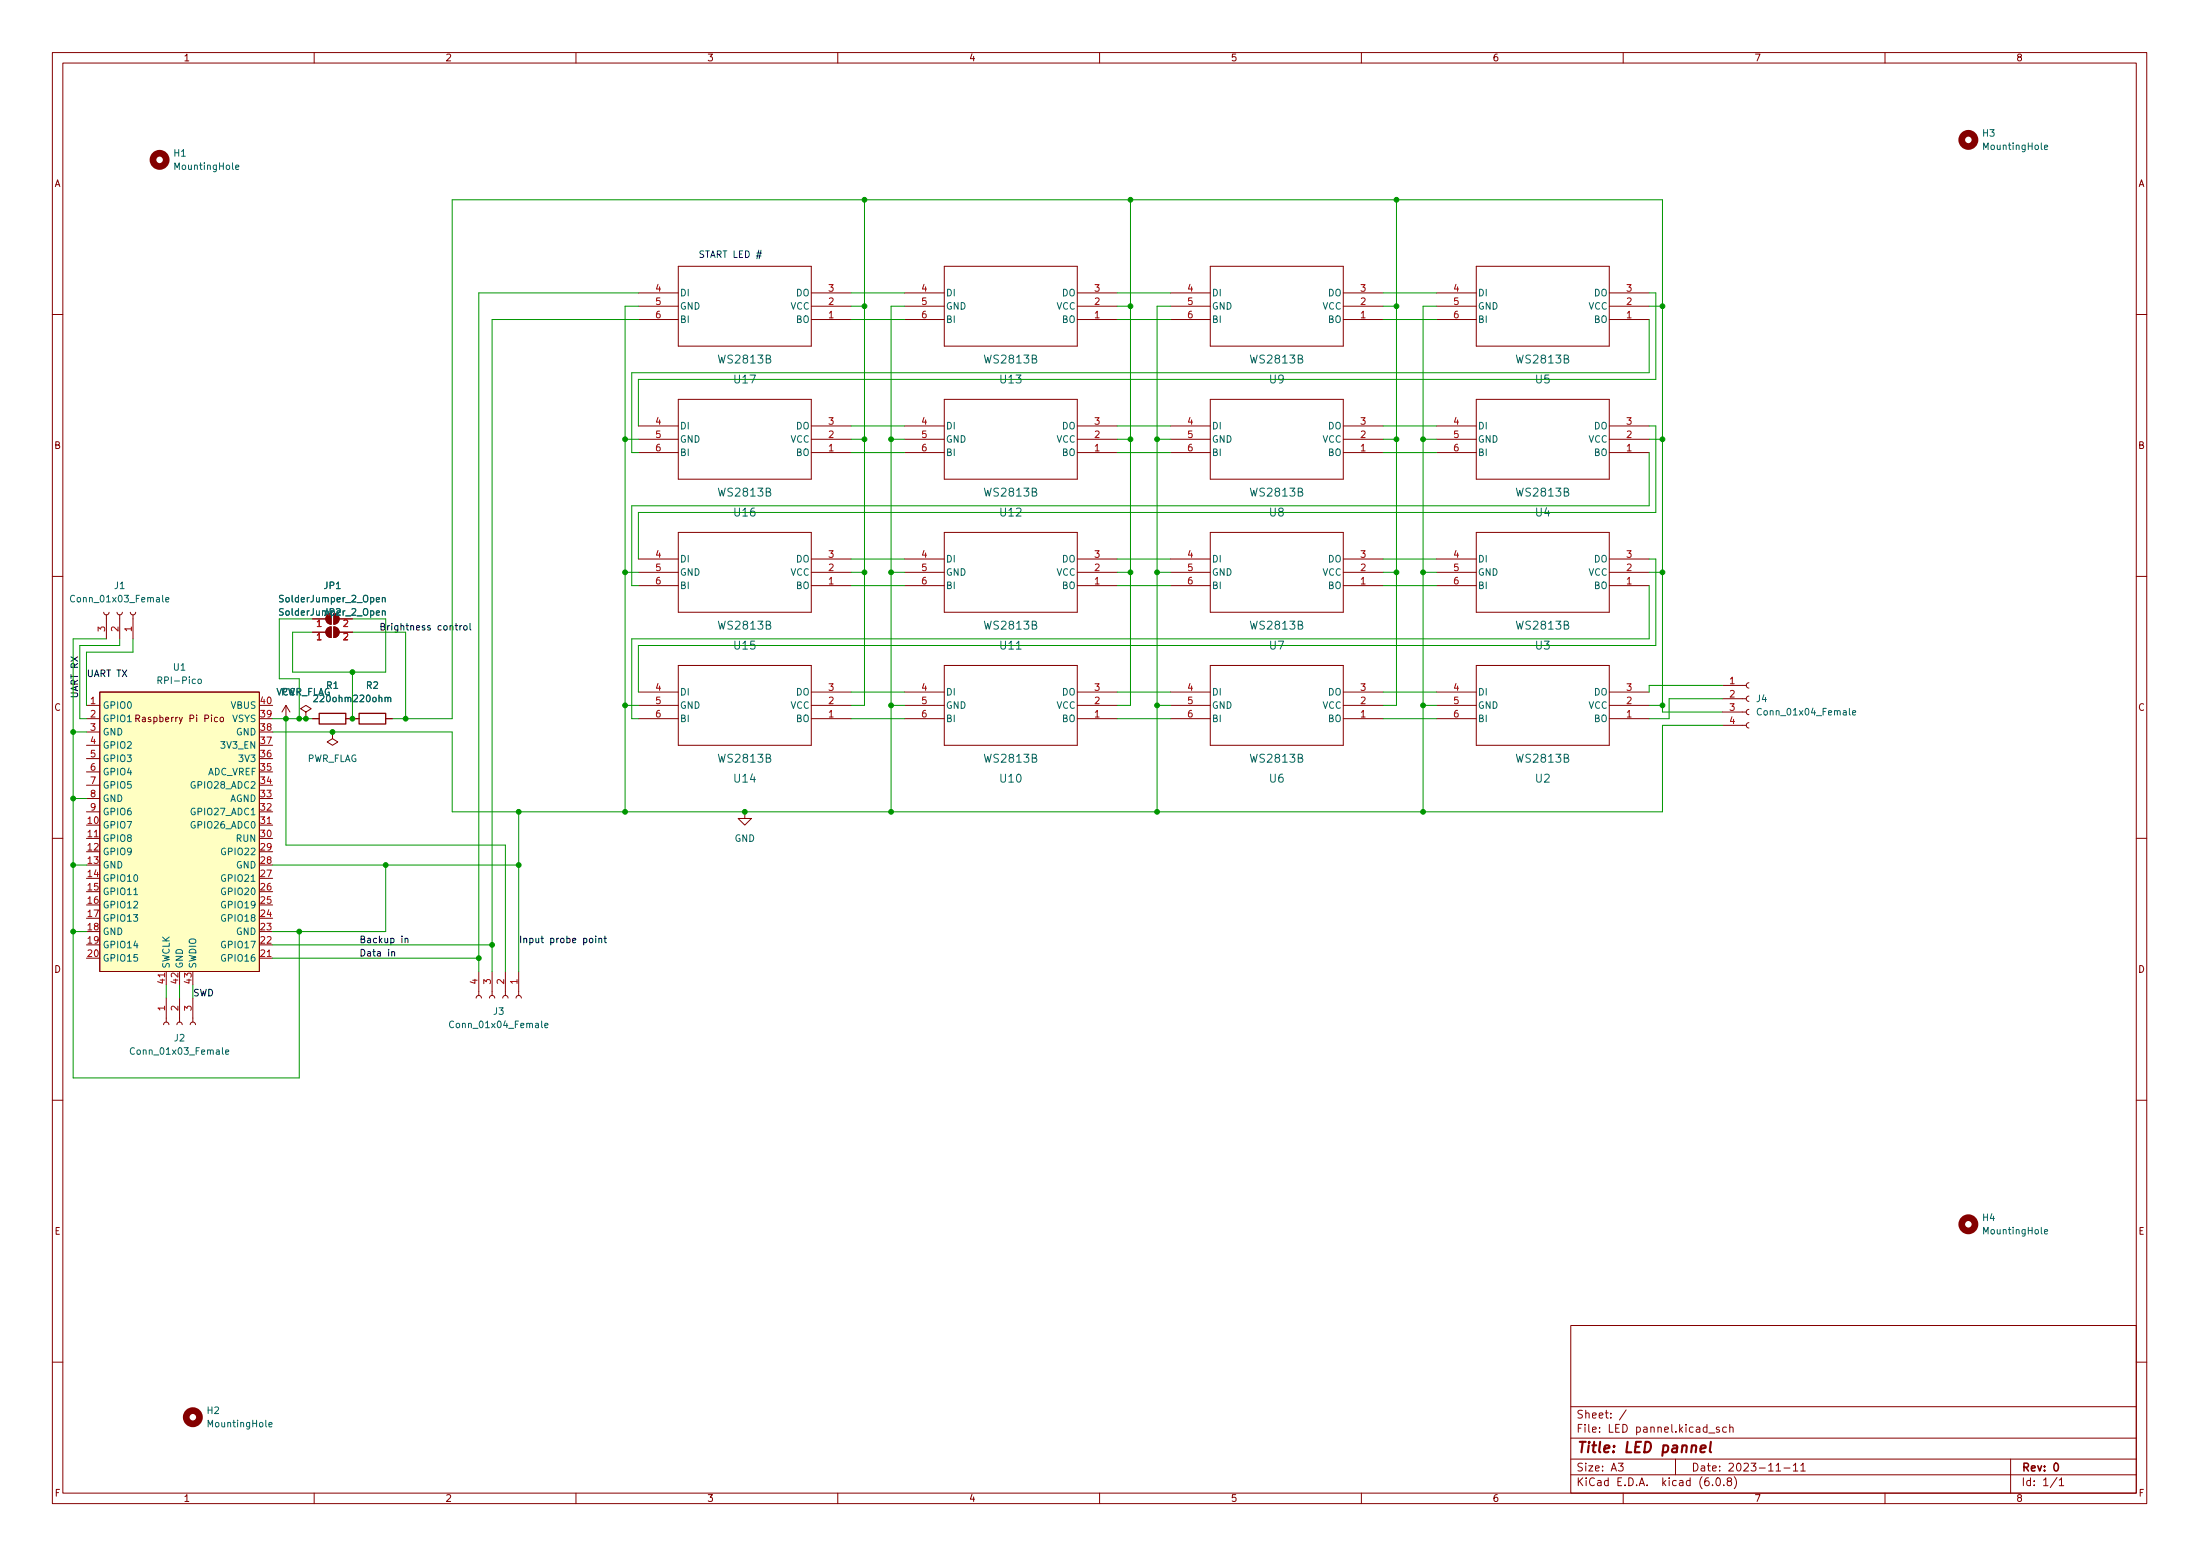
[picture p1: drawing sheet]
<svg xmlns="http://www.w3.org/2000/svg" width="420mm" height="297mm" viewBox="0 0 420 297" stroke-linecap="round" stroke-linejoin="round" font-family="sans-serif">
<g fill="none" stroke="#840000" stroke-width=".19">
<path d="M10 10h400v277h-400zM12 12h396v273h-396zM60 10v2M110 10v2M160 10v2M210 10v2M260 10v2M310 10v2M360 10v2M121.9 58.5h7.6M121.9 55.9h7.6M129.5 50.8h25.4v15.3h-25.4z"/>
<path d="M154.9 58.5h7.7M154.9 55.9h7.7M172.7 58.5h7.6M172.7 55.9h7.6M180.3 50.8h25.4v15.3h-25.4zM205.7 58.5h7.7M205.7 55.9h7.7M223.5 58.5h7.6M223.5 55.9h7.6M231.1 50.8h25.4v15.3h-25.4zM256.5 58.5h7.7M256.5 55.9h7.7"/>
<path d="M274.3 58.5h7.6M274.3 55.9h7.6M281.9 50.8h25.4v15.3h-25.4zM307.3 58.5h7.7M307.3 55.9h7.7M10 60h2M121.9 61h7.6M129.5 76.2h25.4v15.3h-25.4zM154.9 61h7.7M172.7 61h7.6M180.3 76.2h25.4v15.3h-25.4zM205.7 61h7.7"/>
<path d="M223.5 61h7.6M231.1 76.2h25.4v15.3h-25.4zM256.5 61h7.7M274.3 61h7.6M281.9 76.2h25.4v15.3h-25.4zM307.3 61h7.7M408 60h2M121.9 86.4h7.6M121.9 83.9h7.6M121.9 81.3h7.6M154.9 86.4h7.7M154.9 83.9h7.7"/>
<path d="M154.9 81.3h7.7M172.7 86.4h7.6M172.7 83.9h7.6M172.7 81.3h7.6M205.7 86.4h7.7M205.7 83.9h7.7M205.7 81.3h7.7M223.5 86.4h7.6M223.5 83.9h7.6M223.5 81.3h7.6M256.5 86.4h7.7M256.5 83.9h7.7"/>
<path d="M256.5 81.3h7.7M274.3 86.4h7.6M274.3 83.9h7.6M274.3 81.3h7.6M307.3 86.4h7.7M307.3 83.9h7.7M307.3 81.3h7.7M10 110h2M19.8 116.9l.2 .3 .3 .2 .4-.2 .1-.3M20.3 117.4v4.6M22.4 116.9l.1 .3 .4 .2 .3-.2 .2-.3M22.9 117.4v4.6"/>
<path d="M24.9 116.9l.1 .3 .4 .2 .4-.2 .1-.3M25.4 117.4v4.6M62.5 120l.7-.3v2a1.02 1.02 0 0 1-.9-.6 1.02 1.02 0 0 1 .2-1.1zM62.5 117.4l.7-.3v2.1a1.02 1.02 0 0 1-.9-.7 1.02 1.02 0 0 1 .2-1.1zM63.8 119.7a1.02 1.02 0 0 1 1 1 1.02 1.02 0 0 1-1 1zM63.8 117.1a1.02 1.02 0 0 1 1 1 1.02 1.02 0 0 1-1 1.1zM121.9 111.8h7.6M121.9 109.3h7.6M121.9 106.7h7.6M129.5 101.6h25.4v15.3h-25.4zM154.9 111.8h7.7M154.9 109.3h7.7"/>
<path d="M154.9 106.7h7.7M172.7 111.8h7.6M172.7 109.3h7.6M172.7 106.7h7.6M180.3 101.6h25.4v15.3h-25.4zM205.7 111.8h7.7M205.7 109.3h7.7M205.7 106.7h7.7M223.5 111.8h7.6M223.5 109.3h7.6M223.5 106.7h7.6M231.1 101.6h25.4v15.3h-25.4z"/>
<path d="M256.5 111.8h7.7M256.5 109.3h7.7M256.5 106.7h7.7M274.3 111.8h7.6M274.3 109.3h7.6M274.3 106.7h7.6M281.9 101.6h25.4v15.3h-25.4zM307.3 111.8h7.7M307.3 109.3h7.7M307.3 106.7h7.7M408 110h2M16.5 137.2h2.5"/>
<path d="M16.5 134.7h2.5M16.5 139.7h2.5M19 132.1h30.5v53.4h-30.5zM25.9 137.2l.6-.1 .2-.2-.1-.3-.7-.1v1.3M26.2 137.2l.5 .6M41.5 137l-.3-.1-.3 .3 .2 .5h.4M42.2 137l.3-.1 .2 .3v.3l-.2 .3-.3-.1-.2-.2zM54.6 134.7l-.8 1.2M54.6 134.7v2.5M54.6 134.7l.8 1.2M58.4 135.9l1-.6-1-.6-1 .6 1 .6v1.3M58.4 137.2h.1"/>
<path d="M59.7 120.7h2.5M59.7 137.2h1.3M63.5 139.7v1.3l1 .6-1 .7-1-.7 1-.6M63.5 139.7h.1M64.8 120.7h2.5M66 137.2h2.6M73.7 137.2h1.2M121.9 137.2h7.6M121.9 134.7h7.6M121.9 132.1h7.6M129.5 127h25.4v15.3h-25.4zM154.9 137.2h7.7"/>
<path d="M154.9 134.7h7.7M154.9 132.1h7.7M172.7 137.2h7.6M172.7 134.7h7.6M172.7 132.1h7.6M180.3 127h25.4v15.3h-25.4zM205.7 137.2h7.7M205.7 134.7h7.7M205.7 132.1h7.7M223.5 137.2h7.6M223.5 134.7h7.6M223.5 132.1h7.6"/>
<path d="M231.1 127h25.4v15.3h-25.4zM256.5 137.2h7.7M256.5 134.7h7.7M256.5 132.1h7.7M274.3 137.2h7.6M274.3 134.7h7.6M274.3 132.1h7.6M281.9 127h25.4v15.3h-25.4zM307.3 137.2h7.7M307.3 134.7h7.7M307.3 132.1h7.7M328.9 138.5h4.6"/>
<path d="M328.9 135.9h4.6M328.9 133.4h4.6M328.9 130.8h4.6M334 138l-.4 .1-.1 .4 .2 .3 .3 .2M334 135.4l-.4 .2-.1 .3 .2 .4 .3 .1M334 132.9l-.4 .1-.1 .4 .2 .3 .3 .2M334 130.3l-.4 .2-.1 .3 .2 .4 .3 .2M16.5 142.3h2.5M16.5 144.8h2.5M16.5 147.4h2.5M16.5 149.9h2.5M16.5 152.4h2.5"/>
<path d="M16.5 155h2.5M49.5 157.5h2.6M142.2 155v1.2h1.3l-1.3 1.3-1.2-1.3h1.2M10 160h2M16.5 160.1h2.5M408 160h2M31.2 195.6l.2-.3 .3-.2 .4 .2 .2 .3M31.7 185.5v2.5M31.7 190.5v4.6M33.8 195.6l.1-.3 .4-.2 .3 .2 .2 .3M34.3 190.5v4.6M36.3 195.6l.2-.3 .3-.2 .4 .2 .1 .3"/>
<path d="M36.8 190.5v4.6M49.5 182.9h2.6M90.9 190.5l.2-.3 .3-.2 .4 .2 .1 .3M91.4 185.5v4.5M93.5 190.5l.1-.3 .4-.2 .3 .2 .2 .3M94 185.5v4.5M96 190.5l.2-.3 .3-.2 .4 .2 .1 .3M96.5 185.5v4.5M98.6 190.5l.1-.3 .4-.2 .3 .2 .2 .3M99.1 185.5v4.5M10 210h2M408 210h2"/>
<path d="M300 253h108v32h-108zM10 260h2M300 278.5h108M300 274.5h108M300 268.5h108M309.1 279.3h.9l-.5 .6 .4 .1v.7l-.2 .1-.6-.1M310.6 269.1l-1.3 2M320 278.5v3M326.4 273.6h1.1M328.4 272.5l-.4-.1-.2 .2 .1 .2 .5 .2v.3h-.6M329.7 272.5l-.4-.1-.3 .3 .1 .6h.6M330.3 272.6l.3-.2 .3 .1 .1 .9"/>
<path d="M330.3 271.9v1.5M339.2 279.7l.4-.4v1.5M342.5 279.7l.4-.4v1.5M343.9 279.7l.5-.4v1.5M384 278.5v6.5M408 260h2M60 285v2M110 285v2M160 285v2M210 285v2M260 285v2M300 281.5h108"/>
<path d="M310 285v2M327.1 283.5v.1M327.9 282.2l.2-.1a.8 .8 0 0 1 .5 .8 .8 .8 0 0 1-.5 .7 1 1 0 0 1-.2-1.4zM329.2 283.5v.1M330.1 282.8l-.2-.3v-.2l.2-.2 .5 .1 .1 .2-.1 .2-.6 .2-.1 .2v.5l.2 .1h.3l.3-.3-.1-.4-.2-.1M331.2 281.9a1.72 1.72 0 0 1 0 2.3M339.2 280.8h.9M340.7 280.2h1.2M342.5 280.8h.9M343.9 280.8h.9M360 285v2M392.9 282l-1.3 2"/>
<path d="M393.3 282.5l.4-.4v1.5M393.3 283.6h.8"/>
</g>
<path d="M392.4 279.5l.2-.2a.8 .8 0 0 1 .5 .8 .8 .8 0 0 1-.5 .7l-.2-.1-.1-.5z" fill="none" stroke="#840000" stroke-width=".3"/>
<path d="M324.8 276.6l.9-.2v-.4l-.6-.1-.3 .3v.9h.8M326.7 275.2l-.2 1.8 .3 .2" fill="none" stroke="#840000" stroke-width=".4"/>
<g fill="#840000" stroke="#840000" stroke-width=".19">
<path d="M62.5 120l.7-.3v2a1.02 1.02 0 0 1-.9-.6 1.02 1.02 0 0 1 .2-1.1z"/>
<path d="M63.8 119.7a1.02 1.02 0 0 1 1 1 1.02 1.02 0 0 1-1 1z"/>
<path d="M62.5 117.4l.7-.3v2.1a1.02 1.02 0 0 1-.9-.7 1.02 1.02 0 0 1 .2-1.1z"/>
<path d="M63.8 117.1a1.02 1.02 0 0 1 1 1 1.02 1.02 0 0 1-1 1.1z"/>
</g>
<g fill="none" stroke="#006464" stroke-width=".19">
<path d="M45 31.9l.6-.1v-.2l-.4-.1-.2 .2 .1 .6h.5M390.5 28.1l.6-.1-.1-.2-.4-.1-.1 .2v.6h.5M14.2 113.8a.6 .6 0 0 0-.8 .4 .6 .6 0 0 0 .6 .7l.2-.1M31.7 114.5l.6-.1-.1-.3h-.4l-.1 .1v.7h.5M73 116.7l.2-.1 .3 .1 .1 .8M73 114.2l.2-.1h.3l.1 .8M73 114.1v.8M73 116.6v.9M30.2 129.9l.6-.1 .1-.2-.1-.3-.6-.1v1.3M37.9 129.7l.3-.1 .3 .3v.3l-.3 .3-.3-.1-.1-.2zM336.4 135.4a.6 .6 0 0 0-.9 .4 .6 .6 0 0 0 .6 .7l.3-.1M353.8 136.1l.6-.1-.1-.3h-.3l-.2 .1 .1 .6h.4"/>
<path d="M25.6 170.8h.7M86.6 195a.6 .6 0 0 0-.8 .5 .6 .6 0 0 0 .6 .7l.2-.1M104 195.8l.7-.2-.1-.2-.4-.1-.2 .2 .1 .6h.5M25.7 200.1a.6 .6 0 0 0-.9 .4 .6 .6 0 0 0 .6 .8l.3-.1M43.1 200.8l.6-.1-.1-.2-.3-.1-.2 .2v.6h.5M390.5 235.1l.6-.1-.1-.2-.4-.1-.1 .2v.6h.5M51.4 272l.6-.2-.1-.2-.4-.1-.1 .2v.6h.5"/>
</g>
<g fill="none" stroke="#840000" stroke-width="1.3">
<circle cx="30.5" cy="30.5" r="1.27"/>
<circle cx="375.9" cy="26.7" r="1.27"/>
<circle cx="375.9" cy="233.7" r="1.27"/>
<circle cx="36.8" cy="270.5" r="1.27"/>
</g>
<path d="M61 136.2h5v2h-5zM68.6 136.2h5.1v2h-5.1z" fill="none" stroke="#840000" stroke-width=".25"/>
<path d="M19 132.1h30.5v53.4h-30.5z" fill="#ffffc2" stroke="#ffffc2" stroke-width=".19"/>
<g fill="none" stroke="#0f0f0f" stroke-width=".19">
<path d="M86.9 119.4h.5M87.1 119v1.1l.3 .2M87.8 119.4v.9M88.2 119.4l-.4 .3M88.7 119.5l.3-.1 .2 .3v.3l-.2 .3-.3-.1-.1-.2zM89.8 119v1.1l.1 .2M77.4 179.2l.1-.1 .3 .1 .1 .8M77.4 179.1v.9M112.7 179.2l.3-.1 .2 .3v.3l-.2 .3-.3-.1-.1-.2zM113.8 178.7v.1M113.8 179.1v.9M114.4 179.2l.2-.1 .3 .1v.8"/>
<path d="M114.4 179.1v.9M115.3 179.1h.5M115.5 178.7v1.1l.3 .2M74.8 181.8l.2-.1h.3l.1 .8M74.8 181.7v.8"/>
</g>
<path d="M144.4 48.9h.9M144.6 48.3h.9M145.3 47.8l-.3 1.6" fill="none" stroke="#0000c2" stroke-width=".19"/>
<g fill="none" stroke="#009600" stroke-width=".19">
<path d="M165.1 38.1v96.6h-2.5M215.9 38.1v96.6h-2.5M266.7 38.1v96.6h-2.5M121.9 58.5h-2.5v96.5M121.9 55.9h-30.5v129.6M162.6 58.5h2.5M162.6 55.9h10.1M172.7 58.5h-2.5v96.5M213.4 58.5h2.5M213.4 55.9h10.1M223.5 58.5h-2.5v96.5M264.2 58.5h2.5"/>
<path d="M264.2 55.9h10.1M274.3 58.5h-2.5v96.5M315 55.9h1.2v16.5h-194.3v8.9M315 58.5h2.5M121.9 61h-27.9v124.5M162.6 61h10.1M213.4 61h10.1M264.2 61h10.1M315 61v10.2h-194.4v15.2h1.3M119.4 83.9h2.5M162.6 86.4h10.1M162.6 83.9h2.5"/>
<path d="M162.6 81.3h10.1M170.2 83.9h2.5M213.4 86.4h10.1M213.4 83.9h2.5M213.4 81.3h10.1M221 83.9h2.5M264.2 86.4h10.1M264.2 83.9h2.5M264.2 81.3h10.1M271.8 83.9h2.5M315 83.9h2.5M315 86.4v10.2h-194.4v15.2h1.3"/>
<path d="M315 81.3h1.2v16.5h-194.3v8.9M59.7 118.1h-6.4v11.5h3.8v7.6M67.3 118.1h6.4v10.2h-17.8v-7.6h3.8M119.4 109.3h2.5M162.6 106.7h10.1M162.6 109.3h2.5M162.6 111.8h10.1M170.2 109.3h2.5M213.4 106.7h10.1M213.4 109.3h2.5M213.4 111.8h10.1M221 109.3h2.5"/>
<path d="M264.2 106.7h10.1M264.2 109.3h2.5M264.2 111.8h10.1M271.8 109.3h2.5M315 106.7h1.2v16.5h-194.3v8.9M315 109.3h2.5M315 111.8v10.2h-194.4v15.2h1.3M14 139.7h2.5M20.3 122h-6.3v83.8h43.1v-28M22.9 122v1.2h-7.7v14h1.3M25.4 122v2.5h-8.9v10.2M52.1 137.2h7.6"/>
<path d="M54.6 137.2v24.1h41.9v24.2M67.3 120.7h10.2v16.5M67.3 128.3v8.9M119.4 134.7h2.5M162.6 132.1h10.1M162.6 137.2h10.1M170.2 134.7h2.5M213.4 132.1h10.1M213.4 137.2h10.1M221 134.7h2.5M264.2 132.1h10.1M264.2 137.2h10.1"/>
<path d="M271.8 134.7h2.5M315 134.7h2.5M328.9 138.5h-11.4v16.5h-231.1v-15.3h-34.3M328.9 135.9h-11.4v-97.8h-231.1v99.1h-11.5M328.9 133.4h-10.1v3.8h-3.8M328.9 130.8h-13.9v1.3M14 152.4h2.5M99.1 155v30.5M14 177.8h2.5M14 165.1h2.5M52.1 165.1h47M73.7 165.1v12.7h-21.6"/>
<path d="M31.7 188v2.5M34.3 188v2.5M36.8 188v2.5M52.1 182.9h39.3M52.1 180.4h41.9"/>
</g>
<g fill="#009600" stroke="#009600" stroke-width=".19">
<circle cx="165.1" cy="38.1" r=".46"/>
<circle cx="165.1" cy="58.5" r=".46"/>
<circle cx="119.4" cy="109.3" r=".46"/>
<circle cx="77.5" cy="137.2" r=".46"/>
<circle cx="119.4" cy="83.9" r=".46"/>
<circle cx="165.1" cy="109.3" r=".46"/>
<circle cx="170.2" cy="109.3" r=".46"/>
<circle cx="221" cy="134.7" r=".46"/>
<circle cx="221" cy="155" r=".46"/>
<circle cx="170.2" cy="83.9" r=".46"/>
<circle cx="170.2" cy="134.7" r=".46"/>
<circle cx="266.7" cy="83.9" r=".46"/>
<circle cx="271.8" cy="83.9" r=".46"/>
<circle cx="317.5" cy="109.3" r=".46"/>
<circle cx="317.5" cy="83.9" r=".46"/>
<circle cx="266.7" cy="38.1" r=".46"/>
<circle cx="266.7" cy="58.5" r=".46"/>
<circle cx="317.5" cy="58.5" r=".46"/>
<circle cx="99.1" cy="165.1" r=".46"/>
<circle cx="73.7" cy="165.1" r=".46"/>
<circle cx="57.1" cy="177.8" r=".46"/>
<circle cx="58.4" cy="137.2" r=".46"/>
<circle cx="94" cy="180.4" r=".46"/>
<circle cx="91.4" cy="182.9" r=".46"/>
<circle cx="99.1" cy="155" r=".46"/>
<circle cx="14" cy="139.7" r=".46"/>
<circle cx="14" cy="152.4" r=".46"/>
<circle cx="14" cy="177.8" r=".46"/>
<circle cx="14" cy="165.1" r=".46"/>
<circle cx="57.1" cy="137.2" r=".46"/>
<circle cx="54.6" cy="137.2" r=".46"/>
<circle cx="271.8" cy="155" r=".46"/>
<circle cx="271.8" cy="134.7" r=".46"/>
<circle cx="271.8" cy="109.3" r=".46"/>
<circle cx="266.7" cy="109.3" r=".46"/>
<circle cx="317.5" cy="134.7" r=".46"/>
<circle cx="215.9" cy="58.5" r=".46"/>
<circle cx="215.9" cy="83.9" r=".46"/>
<circle cx="221" cy="83.9" r=".46"/>
<circle cx="221" cy="109.3" r=".46"/>
<circle cx="215.9" cy="109.3" r=".46"/>
<circle cx="165.1" cy="83.9" r=".46"/>
<circle cx="215.9" cy="38.1" r=".46"/>
<circle cx="119.4" cy="155" r=".46"/>
<circle cx="63.5" cy="139.7" r=".46"/>
<circle cx="67.3" cy="128.3" r=".46"/>
<circle cx="67.3" cy="137.2" r=".46"/>
<circle cx="142.2" cy="155" r=".46"/>
<circle cx="170.2" cy="155" r=".46"/>
<circle cx="119.4" cy="134.7" r=".46"/>
</g>
<text font-size="2.8" fill="#840000" x="301" y="277.3">Title: LED pannel</text>
<g font-size="2.1" fill="#006464">
<text x="137.4" y="69.4">WS2813B</text>
<text x="188.2" y="69.4">WS2813B</text>
<text x="239" y="69.4">WS2813B</text>
<text x="289.8" y="69.4">WS2813B</text>
<text x="140.3" y="73.2">U17</text>
<text x="191.1" y="73.2">U13</text>
<text x="242.5" y="73.2">U9</text>
<text x="293.3" y="73.2">U5</text>
<text x="137.4" y="94.8">WS2813B</text>
<text x="188.2" y="94.8">WS2813B</text>
<text x="239" y="94.8">WS2813B</text>
<text x="289.8" y="94.8">WS2813B</text>
<text x="140.3" y="98.6">U16</text>
<text x="191.1" y="98.6">U12</text>
<text x="242.5" y="98.6">U8</text>
<text x="293.3" y="98.6">U4</text>
<text x="137.4" y="120.2">WS2813B</text>
<text x="140.3" y="124">U15</text>
<text x="188.2" y="120.2">WS2813B</text>
<text x="191.1" y="124">U11</text>
<text x="239" y="120.2">WS2813B</text>
<text x="242.5" y="124">U7</text>
<text x="289.8" y="120.2">WS2813B</text>
<text x="293.3" y="124">U3</text>
<text x="137.4" y="145.6">WS2813B</text>
<text x="140.3" y="149.4">U14</text>
<text x="188.2" y="145.6">WS2813B</text>
<text x="191.1" y="149.4">U10</text>
<text x="239" y="145.6">WS2813B</text>
<text x="242.5" y="149.4">U6</text>
<text x="289.8" y="145.6">WS2813B</text>
<text x="293.3" y="149.4">U2</text>
</g>
<g font-size="2.1" fill="#840000">
<text x="301" y="273.5">File: LED pannel.kicad_sch</text>
<text x="301" y="270.8">Sheet: /</text>
<text x="301" y="280.9">Size: A3</text>
<text x="323" y="280.9">Date: 2023-11-11</text>
<text x="386" y="280.9">Rev: 0</text>
<text x="301" y="283.7">KiCad E.D.A. kicad (6.0.8)</text>
<text x="386" y="283.7">Id: 1/1</text>
</g>
<g font-size="1.8" fill="#840000">
<text x="35" y="11.7">1</text>
<text x="85" y="11.7">2</text>
<text x="135" y="11.7">3</text>
<text x="185" y="11.7">4</text>
<text x="235" y="11.7">5</text>
<text x="285" y="11.7">6</text>
<text x="335" y="11.7">7</text>
<text x="385" y="11.7">8</text>
<text x="10.3" y="35.7">A</text>
<text x="408.3" y="35.7">A</text>
<text x="10.3" y="85.7">B</text>
<text x="408.3" y="85.7">B</text>
<text x="10.3" y="135.7">C</text>
<text x="26.7" y="137.8">Raspberry Pi Pico</text>
<text x="408.3" y="135.7">C</text>
<text x="10.3" y="185.7">D</text>
<text x="408.3" y="185.7">D</text>
<text x="10.4" y="235.7">E</text>
<text x="408.4" y="235.7">E</text>
<text x="10.4" y="285.7">F</text>
<text x="35" y="286.7">1</text>
<text x="85" y="286.7">2</text>
<text x="135" y="286.7">3</text>
<text x="185" y="286.7">4</text>
<text x="235" y="286.7">5</text>
<text x="285" y="286.7">6</text>
<text x="335" y="286.7">7</text>
<text x="385" y="286.7">8</text>
<text x="408.4" y="285.7">F</text>
</g>
<g font-size="1.8" fill="#006464">
<text x="33.2" y="29.9">H1</text>
<text x="378.7" y="26.1">H3</text>
<text x="379" y="28.6">MountingHole</text>
<text x="33.6" y="32.4">MountingHole</text>
<text x="129.8" y="56.6">DI</text>
<text x="129.8" y="59.1">GND</text>
<text x="151" y="59.1">VCC</text>
<text x="152" y="56.6">DO</text>
<text x="180.6" y="56.6">DI</text>
<text x="180.6" y="59.1">GND</text>
<text x="201.8" y="59.1">VCC</text>
<text x="202.8" y="56.6">DO</text>
<text x="231.4" y="56.6">DI</text>
<text x="231.4" y="59.1">GND</text>
<text x="252.6" y="59.1">VCC</text>
<text x="253.6" y="56.6">DO</text>
<text x="282.2" y="56.6">DI</text>
<text x="282.2" y="59.1">GND</text>
<text x="303.4" y="59.1">VCC</text>
<text x="304.4" y="56.6">DO</text>
<text x="129.8" y="61.6">BI</text>
<text x="152" y="61.6">BO</text>
<text x="180.6" y="61.6">BI</text>
<text x="202.8" y="61.6">BO</text>
<text x="231.4" y="61.6">BI</text>
<text x="253.6" y="61.6">BO</text>
<text x="282.2" y="61.6">BI</text>
<text x="304.4" y="61.6">BO</text>
<text x="129.8" y="82">DI</text>
<text x="152" y="82">DO</text>
<text x="180.6" y="82">DI</text>
<text x="202.8" y="82">DO</text>
<text x="231.4" y="82">DI</text>
<text x="253.6" y="82">DO</text>
<text x="282.2" y="82">DI</text>
<text x="304.4" y="82">DO</text>
<text x="129.8" y="84.5">GND</text>
<text x="129.8" y="87">BI</text>
<text x="151" y="84.5">VCC</text>
<text x="152" y="87">BO</text>
<text x="180.6" y="84.5">GND</text>
<text x="180.6" y="87">BI</text>
<text x="201.8" y="84.5">VCC</text>
<text x="202.8" y="87">BO</text>
<text x="231.4" y="84.5">GND</text>
<text x="231.4" y="87">BI</text>
<text x="252.6" y="84.5">VCC</text>
<text x="253.6" y="87">BO</text>
<text x="282.2" y="84.5">GND</text>
<text x="282.2" y="87">BI</text>
<text x="303.4" y="84.5">VCC</text>
<text x="304.4" y="87">BO</text>
<text x="129.8" y="107.4">DI</text>
<text x="152" y="107.4">DO</text>
<text x="180.6" y="107.4">DI</text>
<text x="202.8" y="107.4">DO</text>
<text x="231.4" y="107.4">DI</text>
<text x="253.6" y="107.4">DO</text>
<text x="282.2" y="107.4">DI</text>
<text x="304.4" y="107.4">DO</text>
<text x="21.9" y="112.4">J1</text>
<text x="61.9" y="112.4">JP1</text>
<text x="129.8" y="109.9">GND</text>
<text x="129.8" y="112.4">BI</text>
<text x="151" y="109.9">VCC</text>
<text x="152" y="112.4">BO</text>
<text x="180.6" y="109.9">GND</text>
<text x="180.6" y="112.4">BI</text>
<text x="201.8" y="109.9">VCC</text>
<text x="202.8" y="112.4">BO</text>
<text x="231.4" y="109.9">GND</text>
<text x="231.4" y="112.4">BI</text>
<text x="252.6" y="109.9">VCC</text>
<text x="253.6" y="112.4">BO</text>
<text x="282.2" y="109.9">GND</text>
<text x="282.2" y="112.4">BI</text>
<text x="303.4" y="109.9">VCC</text>
<text x="304.4" y="112.4">BO</text>
<text x="14.1" y="115">Conn_01x03_Female</text>
<text x="53.8" y="117.5">SolderJumper_2_Open</text>
<text x="53.8" y="115">SolderJumper_2_Open</text>
<text x="61.9" y="117.5">JP2</text>
<text x="30.7" y="130.5">RPI-Pico</text>
<text x="33.2" y="128">U1</text>
<text x="62.4" y="131.5">R1</text>
<text x="70" y="131.5">R2</text>
<text x="19.6" y="135.3">GPIO0</text>
<text x="19.6" y="137.8">GPIO1</text>
<text x="44.1" y="135.3">VBUS</text>
<text x="44.3" y="137.8">VSYS</text>
<text x="52.7" y="132.8">VCC</text>
<text x="53.5" y="132.8">PWR_FLAG</text>
<text x="60.2" y="134">220ohm</text>
<text x="67.8" y="134">220ohm</text>
<text x="129.8" y="132.8">DI</text>
<text x="129.8" y="135.3">GND</text>
<text x="129.8" y="137.8">BI</text>
<text x="151" y="135.3">VCC</text>
<text x="152" y="137.8">BO</text>
<text x="152" y="132.8">DO</text>
<text x="180.6" y="132.8">DI</text>
<text x="180.6" y="135.3">GND</text>
<text x="180.6" y="137.8">BI</text>
<text x="201.8" y="135.3">VCC</text>
<text x="202.8" y="137.8">BO</text>
<text x="202.8" y="132.8">DO</text>
<text x="231.4" y="132.8">DI</text>
<text x="231.4" y="135.3">GND</text>
<text x="231.4" y="137.8">BI</text>
<text x="252.6" y="135.3">VCC</text>
<text x="253.6" y="137.8">BO</text>
<text x="253.6" y="132.8">DO</text>
<text x="282.2" y="132.8">DI</text>
<text x="282.2" y="135.3">GND</text>
<text x="282.2" y="137.8">BI</text>
<text x="303.4" y="135.3">VCC</text>
<text x="304.4" y="137.8">BO</text>
<text x="304.4" y="132.8">DO</text>
<text x="335.5" y="134">J4</text>
<text x="336.3" y="136.6">Conn_01x04_Female</text>
<text x="19.6" y="140.4">GND</text>
<text x="19.6" y="142.9">GPIO2</text>
<text x="42.4" y="142.9">3V3_EN</text>
<text x="45.1" y="140.4">GND</text>
<text x="19.6" y="145.5">GPIO3</text>
<text x="19.6" y="148">GPIO4</text>
<text x="39.5" y="148">ADC_VREF</text>
<text x="45.9" y="145.5">3V3</text>
<text x="58.5" y="145.5">PWR_FLAG</text>
<text x="19.6" y="150.5">GPIO5</text>
<text x="19.6" y="153.1">GND</text>
<text x="19.6" y="155.6">GPIO6</text>
<text x="36.8" y="155.6">GPIO27_ADC1</text>
<text x="36.8" y="150.5">GPIO28_ADC2</text>
<text x="43.8" y="153.1">AGND</text>
<text x="19.6" y="158.2">GPIO7</text>
<text x="19.6" y="160.7">GPIO8</text>
<text x="36.8" y="158.2">GPIO26_ADC0</text>
<text x="45.2" y="160.7">RUN</text>
<text x="140.3" y="160.7">GND</text>
<text x="19.6" y="163.2">GPIO9</text>
<text x="19.6" y="165.8">GND</text>
<text x="42.6" y="163.2">GPIO22</text>
<text x="45.1" y="165.8">GND</text>
<text x="19.6" y="168.3">GPIO10</text>
<text x="19.6" y="170.9">GPIO11</text>
<text x="19.6" y="173.4">GPIO12</text>
<text x="42.6" y="173.4">GPIO19</text>
<text x="42.6" y="170.9">GPIO20</text>
<text x="42.6" y="168.3">GPIO21</text>
<text x="19.6" y="175.9">GPIO13</text>
<text x="19.6" y="178.5">GND</text>
<text x="42.6" y="175.9">GPIO18</text>
<text x="45.1" y="178.5">GND</text>
<text x="19.6" y="181">GPIO14</text>
<text x="19.6" y="183.6">GPIO15</text>
<text x="32.4" y="184.9" transform="rotate(-90 32.4 184.9)">SWCLK</text>
<text x="34.9" y="184.9" transform="rotate(-90 34.9 184.9)">GND</text>
<text x="37.5" y="184.9" transform="rotate(-90 37.5 184.9)">SWDIO</text>
<text x="42.6" y="183.6">GPIO16</text>
<text x="42.6" y="181">GPIO17</text>
<text x="86.5" y="196.3">Conn_01x04_Female</text>
<text x="94.3" y="193.7">J3</text>
<text x="25.5" y="201.3">Conn_01x03_Female</text>
<text x="33.3" y="198.8">J2</text>
<text x="378.7" y="233.1">H4</text>
<text x="379" y="235.6">MountingHole</text>
<text x="39.6" y="269.9">H2</text>
<text x="39.9" y="272.5">MountingHole</text>
</g>
<text font-size="1.8" fill="#0000c2" x="133.3" y="49.2">START LED #</text>
<g font-size="1.8" fill="#a90000">
<text x="125.2" y="55.7">4</text>
<text x="125.2" y="58.2">5</text>
<text x="158.3" y="58.2">2</text>
<text x="158.3" y="55.7">3</text>
<text x="176" y="55.7">4</text>
<text x="176" y="58.2">5</text>
<text x="209.1" y="58.2">2</text>
<text x="209.1" y="55.7">3</text>
<text x="226.8" y="55.7">4</text>
<text x="226.8" y="58.2">5</text>
<text x="259.9" y="58.2">2</text>
<text x="259.9" y="55.7">3</text>
<text x="277.6" y="55.7">4</text>
<text x="277.6" y="58.2">5</text>
<text x="310.7" y="58.2">2</text>
<text x="310.7" y="55.7">3</text>
<text x="125.2" y="60.7">6</text>
<text x="158.3" y="60.7">1</text>
<text x="176" y="60.7">6</text>
<text x="209.1" y="60.7">1</text>
<text x="226.8" y="60.7">6</text>
<text x="259.9" y="60.7">1</text>
<text x="277.6" y="60.7">6</text>
<text x="310.7" y="60.7">1</text>
<text x="125.2" y="81.1">4</text>
<text x="125.2" y="83.6">5</text>
<text x="158.3" y="83.6">2</text>
<text x="158.3" y="81.1">3</text>
<text x="176" y="81.1">4</text>
<text x="176" y="83.6">5</text>
<text x="209.1" y="83.6">2</text>
<text x="209.1" y="81.1">3</text>
<text x="226.8" y="81.1">4</text>
<text x="226.8" y="83.6">5</text>
<text x="259.9" y="83.6">2</text>
<text x="259.9" y="81.1">3</text>
<text x="277.6" y="81.1">4</text>
<text x="277.6" y="83.6">5</text>
<text x="310.7" y="83.6">2</text>
<text x="310.7" y="81.1">3</text>
<text x="125.2" y="86.1">6</text>
<text x="158.3" y="86.1">1</text>
<text x="176" y="86.1">6</text>
<text x="209.1" y="86.1">1</text>
<text x="226.8" y="86.1">6</text>
<text x="259.9" y="86.1">1</text>
<text x="277.6" y="86.1">6</text>
<text x="310.7" y="86.1">1</text>
<text x="125.2" y="106.5">4</text>
<text x="158.3" y="106.5">3</text>
<text x="176" y="106.5">4</text>
<text x="209.1" y="106.5">3</text>
<text x="226.8" y="106.5">4</text>
<text x="259.9" y="106.5">3</text>
<text x="277.6" y="106.5">4</text>
<text x="310.7" y="106.5">3</text>
<text x="125.2" y="109">5</text>
<text x="125.2" y="111.5">6</text>
<text x="158.3" y="111.5">1</text>
<text x="158.3" y="109">2</text>
<text x="176" y="109">5</text>
<text x="176" y="111.5">6</text>
<text x="209.1" y="111.5">1</text>
<text x="209.1" y="109">2</text>
<text x="226.8" y="109">5</text>
<text x="226.8" y="111.5">6</text>
<text x="259.9" y="111.5">1</text>
<text x="259.9" y="109">2</text>
<text x="277.6" y="109">5</text>
<text x="277.6" y="111.5">6</text>
<text x="310.7" y="111.5">1</text>
<text x="310.7" y="109">2</text>
<text x="60.5" y="119.7">1</text>
<text x="65.5" y="119.7">2</text>
<text x="20.1" y="120.5" transform="rotate(-90 20.1 120.5)">3</text>
<text x="22.6" y="120.5" transform="rotate(-90 22.6 120.5)">2</text>
<text x="25.1" y="120.5" transform="rotate(-90 25.1 120.5)">1</text>
<text x="60.5" y="122.2">1</text>
<text x="65.5" y="122.2">2</text>
<text x="125.2" y="131.9">4</text>
<text x="158.3" y="131.9">3</text>
<text x="176" y="131.9">4</text>
<text x="209.1" y="131.9">3</text>
<text x="226.8" y="131.9">4</text>
<text x="259.9" y="131.9">3</text>
<text x="277.6" y="131.9">4</text>
<text x="310.7" y="131.9">3</text>
<text x="330.3" y="130.6">1</text>
<text x="17.3" y="134.4">1</text>
<text x="17.3" y="136.9">2</text>
<text x="49.8" y="136.9">39</text>
<text x="49.8" y="134.4">40</text>
<text x="125.2" y="134.4">5</text>
<text x="125.2" y="136.9">6</text>
<text x="158.3" y="136.9">1</text>
<text x="158.3" y="134.4">2</text>
<text x="176" y="134.4">5</text>
<text x="176" y="136.9">6</text>
<text x="209.1" y="136.9">1</text>
<text x="209.1" y="134.4">2</text>
<text x="226.8" y="134.4">5</text>
<text x="226.8" y="136.9">6</text>
<text x="259.9" y="136.9">1</text>
<text x="259.9" y="134.4">2</text>
<text x="277.6" y="134.4">5</text>
<text x="277.6" y="136.9">6</text>
<text x="310.7" y="136.9">1</text>
<text x="310.7" y="134.4">2</text>
<text x="330.3" y="133.1">2</text>
<text x="330.3" y="135.7">3</text>
<text x="17.3" y="139.5">3</text>
<text x="17.3" y="142">4</text>
<text x="49.8" y="142">37</text>
<text x="49.8" y="139.5">38</text>
<text x="330.3" y="138.2">4</text>
<text x="17.3" y="144.6">5</text>
<text x="17.3" y="147.1">6</text>
<text x="17.3" y="149.6">7</text>
<text x="49.8" y="149.6">34</text>
<text x="49.8" y="147.1">35</text>
<text x="49.8" y="144.6">36</text>
<text x="17.3" y="152.2">8</text>
<text x="17.3" y="154.7">9</text>
<text x="49.8" y="154.7">32</text>
<text x="49.8" y="152.2">33</text>
<text x="16.8" y="157.3">10</text>
<text x="16.8" y="159.8">11</text>
<text x="49.8" y="159.8">30</text>
<text x="49.8" y="157.3">31</text>
<text x="16.8" y="162.3">12</text>
<text x="16.8" y="164.9">13</text>
<text x="16.8" y="167.4">14</text>
<text x="49.8" y="167.4">27</text>
<text x="49.8" y="164.9">28</text>
<text x="49.8" y="162.3">29</text>
<text x="16.8" y="170">15</text>
<text x="16.8" y="172.5">16</text>
<text x="49.8" y="172.5">25</text>
<text x="49.8" y="170">26</text>
<text x="16.8" y="175">17</text>
<text x="16.8" y="177.6">18</text>
<text x="49.8" y="177.6">23</text>
<text x="49.8" y="175">24</text>
<text x="16.8" y="180.1">19</text>
<text x="16.8" y="182.7">20</text>
<text x="49.8" y="182.7">21</text>
<text x="49.8" y="180.1">22</text>
<text x="31.5" y="187.7" transform="rotate(-90 31.5 187.7)">41</text>
<text x="34" y="187.7" transform="rotate(-90 34 187.7)">42</text>
<text x="36.6" y="187.7" transform="rotate(-90 36.6 187.7)">43</text>
<text x="91.2" y="187.9" transform="rotate(-90 91.2 187.9)">4</text>
<text x="93.7" y="187.9" transform="rotate(-90 93.7 187.9)">3</text>
<text x="96.3" y="187.9" transform="rotate(-90 96.3 187.9)">2</text>
<text x="98.8" y="187.9" transform="rotate(-90 98.8 187.9)">1</text>
<text x="31.5" y="192.9" transform="rotate(-90 31.5 192.9)">1</text>
<text x="34" y="192.9" transform="rotate(-90 34 192.9)">2</text>
<text x="36.6" y="192.9" transform="rotate(-90 36.6 192.9)">3</text>
</g>
<g font-size="1.8" fill="#0f0f0f">
<text x="72.4" y="120.3">Brightness control</text>
<text x="16.5" y="129.2">UART TX</text>
<text x="14.9" y="133.4" transform="rotate(-90 14.9 133.4)">UART RX</text>
<text x="68.6" y="180">Backup in</text>
<text x="68.6" y="182.6">Data in</text>
<text x="99.1" y="180">Input probe point</text>
<text x="36.8" y="190.2">SWD</text>
</g>
</svg>
